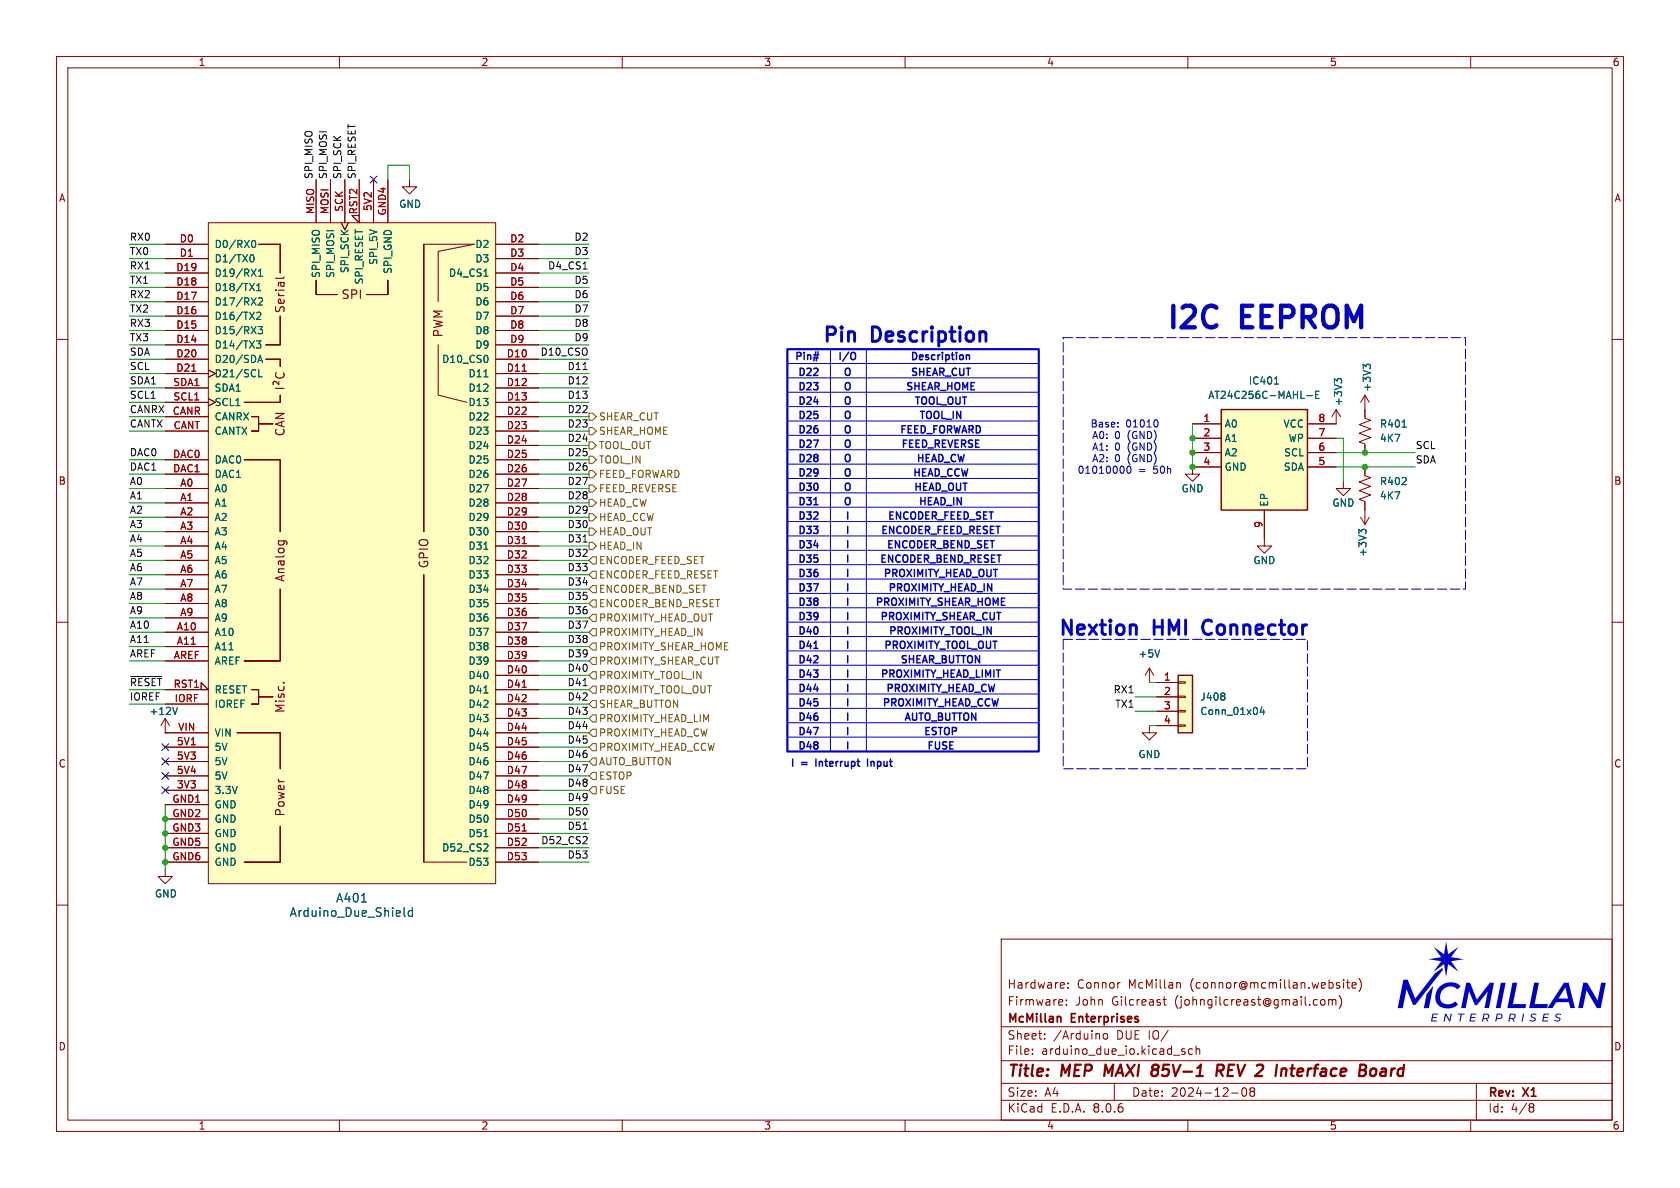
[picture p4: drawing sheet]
<svg xmlns="http://www.w3.org/2000/svg" width="297mm" height="210mm" viewBox="0 0 297 210" stroke-linecap="round" stroke-linejoin="round" font-family="sans-serif">
<g fill="none" stroke="#840000" stroke-width=".18">
<path d="M10 10h277v190h-277zM12 12h273v186h-273zM60 10v2M110 10v2M160 10v2M210 10v2M260 10v2M10 60h2M285 60h2M10 110h2M285 110h2M10 160h2"/>
<path d="M285 160h2M177 166h108v32h-108zM187.8 176.8l.1 .3-.7 .1M188.5 177.6v.1M188.5 176.8v.1M188.8 174.6v.1M188.8 173.8v.1M197.9 173.7h.1M205.6 176.7h.6M205.8 176.2v1.3l.4 .2M208.2 173.7h.3l.2 .2v.8M233.6 176.8l.4-.1 .2 .3v.4l-.2 .3-.4-.1-.1-.2v-.4z"/>
<path d="M234.9 176.8l.4-.1 .2 .2M234.9 176.7v1M235.5 176.9l.2-.2 .4 .1 .1 .9M235.5 176.9v.8M236.8 176.1a1.74 1.74 0 0 1-.1 2.2M237.5 173.2v.1M237.5 173.7v1M238 173.7h.6M238.2 173.2v1.3l.4 .2M239 174.2l.7-.1v-.3l-.5-.1-.2 .2 .1 .7h.6M240.2 173a1.72 1.72 0 0 1 0 2.3M60 198v2"/>
<path d="M110 198v2M160 198v2M177 194.5h108M177 191.5h108M177 187.5h108M177 181.5h108M182.5 186.3v.1M182.5 185.5v.1M184.7 183.6v.1M184.7 182.8v.1M195.1 182.8l.2-.1 .4 .1 .1 .6-.1 .2-.4 .1-.2-.1zM197 191.5v3"/>
<path d="M208.9 185.7l.6 .4-.2 .3-.4-.1M209.5 185.5l-.4-.1-.2 .2M210 198v2M210.8 185.5l-.4-.1-.3 .3v.4l.1 .2h.6M211.5 185.5l.2-.1 .3 .1 .1 .9M211.5 184.9v1.5M217.7 193.2h1.2M219.7 192.4l.2-.1a.81 .81 0 0 1 .6 .6 .81 .81 0 0 1-.3 .8l-.2 .1a.81 .81 0 0 1-.3-1.4zM221.2 192.9l-.2-.2 .2-.4 .5 .1 .1 .2-.3 .3M221.2 192.9l-.2 .3v.3l.2 .3 .5-.1 .1-.2-.1-.4-.2-.2M221.2 192.9h.3M260 198v2"/>
<path d="M261 191.5v6.5M270.6 195.1h.3l.3 .3-.3 .3M270.6 195.7h.3M270.9 195.7l.2 .2 .1 .4-.3 .3h-.3"/>
</g>
<g fill="none" stroke="#840000" stroke-width=".4">
<path d="M195.5 188.2l-.3 2M204 189.1h.4M204.1 188.2h.4M204.4 189.1l.2 .1M204.6 190l-.3 .2M204.6 189l-.2 .1M215.1 189.3h.8a.55 .55 0 0 0 .4-.5 .55 .55 0 0 0-.3-.6h-.7l-.3 2M215.6 189.3l.6 .9M228.1 188.9h.8M228.5 188.2l-.2 1.7 .1 .2 .3 .1M242.4 189.1a.52 .52 0 0 1 .5-.2 .52 .52 0 0 1 .4 .4v.5a.55 .55 0 0 1-.6 .4 .55 .55 0 0 1-.5-.4zM244.4 188.9l-.2 .1"/>
<path d="M244.8 189.4h-.5a.4 .4 0 0 0-.3 .4 .4 .4 0 0 0 .3 .4h.4"/>
</g>
<path d="M187.3 179.7l.3 .2v.8" fill="none" stroke="#840000" stroke-width=".3"/>
<g fill="#0000c2">
<path d="M253.4 174.2l-.8 4h-.9l.5-2.4z"/>
<path d="M253.4 167.4l1.9 1.3 .4-2.3 .3 2.3 1.9-1.3-1.4 1.8 2.3 .4-2.3 .3 1.4 1.9-1.9-1.4-.3 2.3-.4-2.3-1.9 1.4 1.4-1.9-2.3-.3 2.3-.4z"/>
<path d="M253.2 179.2h1v.2h-.8l-.1 .4h.7v.2h-.7l-.1 .4h.8v.2h-1z"/>
<path d="M260 179.2h1v.2h-.8l-.1 .4h.7v.2h-.7l-.1 .4h.8v.2h-1z"/>
<path d="M265.3 173.7h.9l-.9 4.5h-.9z"/>
<path d="M252.8 173.2l-2.6 3.3z"/>
<path d="M272.9 179.2h1v.2h-.8l-.1 .4h.7l-.1 .2h-.7v.4h.8l-.1 .2h-1z"/>
<path d="M264.6 179.2h.8l.2 .2v.3l-.3 .4-.7 .1-.1 .4h-.2l.2-.6h.7l.2-.3-.1-.3h-.5l-.1 .6h-.2z"/>
<path d="M266.9 179.2h.7l.3 .2v.5l-.4 .2 .3 .5h-.2l-.3-.5h-.4l-.1 .5h-.2l.2-.6h.7l.3-.3-.2-.3h-.5l-.1 .6h-.2z"/>
<path d="M262.3 179.2h.7l.2 .2 .1 .4-.4 .3 .2 .5h-.2l-.2-.5h-.4l-.1 .5h-.2l.1-.6h.7l.3-.3-.1-.3h-.6l-.1 .6h-.2z"/>
<path d="M267.4 173.7h.8l-.7 3.8h2.3l-.1 .7h-3.2z"/>
<path d="M254.5 174.4a2.63 2.63 0 0 1 3.7 0l-.6 .5-.4-.4a1.77 1.77 0 0 0-2.2 .6 1.77 1.77 0 0 0 .1 2.2l.7 .2a1.75 1.75 0 0 0 1.5-.5l.5 .5a2.36 2.36 0 0 1-4-.7 2.71 2.71 0 0 1 .7-2.4z"/>
<path d="M269.3 179.2h.2l-.3 1.4h-.2z"/>
<path d="M259.2 173.7h.7l1.2 3 2.3-3h.7l-.9 4.5h-.8l.6-2.9-1.9 2.4h-.4l-1-2.5-.6 3h-.8z"/>
<path d="M248.1 173.2h.8l1.3 3.3 3.5-4.4 1.3-1 .1 .3-4.9 6.2h-.4l-1.1-2.8-.7 3.4h-.9z"/>
<path d="M255.5 179.2h.1l.7 1.1 .2-1.1h.2l-.3 1.4h-.2l-.6-1.1-.2 1.1h-.2z"/>
<path d="M257.8 179.2h1.1v.2h-.5l-.2 1.2h-.2l.2-1.2h-.4z"/>
<path d="M276.5 173.7h.8l1.1 4.5h-.8l-.2-1h-2.3l-.6 1h-.9l1.1-1.7h2.5l-.4-2-1.3 2h-.8z"/>
<path d="M275.1 179.3l.4-.1 .5 .1-.1 .1-.5-.1-.2 .2v.2l.7 .4-.1 .2-.2 .2-.4 .1-.4-.2v-.1l.5 .1 .4-.1-.1-.2-.6-.3z"/>
<path d="M279.9 173.7h.7l1.8 3.2 .7-3.2h.8l-.9 4.5h-.7l-1.8-3.1-.7 3.1h-.8z"/>
<path d="M270.7 179.3l.4-.1 .5 .1v.1l-.5-.1-.3 .2 .1 .2 .6 .3v.3l-.2 .2-.5 .1-.4-.2 .1-.1 .4 .1 .4-.1v-.2l-.6-.3z"/>
<path d="M271.2 173.7h.9l-.8 3.8h2.4l-.2 .7h-3.2z"/>
</g>
<path d="M237.5 85.1v1.3h1.3l-1.3 1.2-1.3-1.2h1.3M29.2 129.5h.1M29.2 127l-.8 1.3M29.2 127v2.5M29.2 127l.8 1.3" fill="none" stroke="#840000" stroke-width=".18"/>
<path d="M31.4 125l-.4 1.3" fill="none" stroke="#006464" stroke-width=".18"/>
<path d="M215.9 72.4h15.2v17.8h-15.2z" fill="#ffffc2"/>
<path d="M215.9 72.4h15.2v17.8h-15.2z" fill="none" stroke="#840000" stroke-width=".25"/>
<g fill="none" stroke="#840000" stroke-width=".18">
<path d="M72.4 31.8v1.2h1.3l-1.3 1.3-1.3-1.3h1.3M210.8 74.9h5.1M210.8 77.5h5.1M231.1 74.9h5.1M231.1 77.5h5.1M241.3 69.9l-.8 1.2M241.3 69.9v2.5M241.3 69.9l.8 1.2M210.8 80h5.1M215.9 82.6h-5.1v1.2h1.3l-1.3 1.3-1.3-1.3h1.3M223.5 90.2v5.1M231.1 80h5.1"/>
<path d="M231.1 82.6h5.1M203.2 128.3v1.2h1.3l-1.3 1.3-1.3-1.3h1.3M29.2 153.7v1.2h1.3l-1.3 1.3-1.3-1.3h1.3"/>
</g>
<path d="M225.3 67.9h.7M225.5 66.8l.2-.2v1.3M231 69.9h1M232.6 69.8h.4M233.2 69.2h-.6v1.2h.6M241.5 64.8l-.5-.4v.8M241.5 64.6l.2-.2h.3l.3 .2" fill="none" stroke="#006464" stroke-width=".18"/>
<path d="M36.8 39.4h50.8v116.8h-50.8z" fill="#ffffc2"/>
<g fill="none" stroke="#840000" stroke-width=".18">
<path d="M36.8 39.4h50.8v116.8h-50.8zM55.9 31.8v7.6M58.4 31.8v7.6M60.3 39.4l.7 1.2 .6-1.2M61 31.8v7.6M63.5 31.8v7.6l-1.3-1.3h1.3M66 31.8v7.6M68.6 31.8v7.6M29.2 43.2h7.6M29.2 45.7h7.6M29.2 58.4h7.6M29.2 55.9h7.6"/>
<path d="M29.2 53.3h7.6M29.2 50.8h7.6M29.2 48.3h7.6M45.7 43.2h3.8zM49.5 55.9v5.1zM49.5 43.2v5.1zM55.9 49.5v2.6zM55.9 52.1h3.8zM64.8 52.1h3.8zM68.6 49.5v2.6zM74.9 43.2h8.9l-6.3 1.3v8.8M74.9 43.2v50.8z"/>
<path d="M87.6 43.2h7.6M87.6 45.7h7.6M87.6 58.4h7.6M87.6 55.9h7.6M87.6 53.3h7.6M87.6 50.8h7.6M87.6 48.3h7.6M29.2 73.7h7.6M29.2 76.2h7.6M29.2 63.5h7.6M29.2 66h7.6M29.2 68.6h7.6"/>
<path d="M29.2 71.1h7.6M29.2 61h7.6M36.8 65.4l1.3 .6-1.3 .7M36.8 70.5l1.3 .6-1.3 .7M43.2 71.1h6.3zM44.4 76.2h1.3zM44.4 73.7h1.3zM45.7 74.9h2.6zM45.7 73.7v2.5zM47 63.5h2.5zM47 61h2.5zM49.5 69.9v1.2z"/>
<path d="M49.5 63.5v1.3zM77.5 61v8.9l5 1.2M87.6 73.7h7.6M87.6 76.2h7.6M87.6 63.5h7.6M87.6 66h7.6M87.6 68.6h7.6M87.6 71.1h7.6M87.6 61h7.6M87.6 78.7h7.6M236.2 72.4l-.7 1.3M236.2 72.4v2.5"/>
<path d="M236.2 72.4l.8 1.3M241.3 72.4v1.5l1 .4-2 .8 2 .7-2 .8 2 .7-2 .8 1 .4v1.5M29.2 86.4h7.6M29.2 88.9h7.6M29.2 91.4h7.6M29.2 94h7.6M29.2 96.5h7.6M29.2 99.1h7.6M29.2 81.3h7.6M29.2 83.8h7.6M43.2 81.3h6.3zM49.5 81.3v12.7z"/>
<path d="M87.6 86.4h7.6M87.6 88.9h7.6M87.6 91.4h7.6M87.6 94h7.6M87.6 96.5h7.6M87.6 99.1h7.6M87.6 81.3h7.6M87.6 83.8h7.6M223.5 95.3v1.2h1.3l-1.3 1.3-1.3-1.3h1.3M240.5 91.4l.8 1.3M241.3 82.6v1.5l1 .4-2 .7 2 .8-2 .7 2 .8-2 .8 1 .3v4.1M242.1 91.4l-.8 1.3"/>
<path d="M29.2 111.8h7.6M29.2 114.3h7.6M29.2 101.6h7.6M29.2 104.1h7.6M29.2 106.7h7.6M29.2 109.2h7.6M29.2 116.8h7.6M43.2 116.8h6.3zM49.5 104.1v12.7zM74.9 101.6v50.8zM87.6 111.8h7.6M87.6 114.3h7.6"/>
<path d="M87.6 101.6h7.6M87.6 104.1h7.6M87.6 106.7h7.6M87.6 109.2h7.6M87.6 116.8h7.6M87.6 119.4h7.6M203.2 118.1l-.8 1.3M203.2 118.1v2.6M203.2 118.1l.8 1.3M29.2 121.9h7.6l-1.2-1.2v1.2M29.2 139.7h7.6M29.2 132.1h7.6"/>
<path d="M29.2 134.6h7.6M29.2 137.2h7.6M29.2 124.5h7.6M29.2 129.5h7.6M41.9 129.5h7.6zM44.4 124.5h1.3zM44.4 121.9h1.3zM45.7 123.2h2.6zM45.7 121.9v2.6zM49.5 129.5v6.4zM87.6 139.7h7.6M87.6 132.1h7.6"/>
<path d="M87.6 134.6h7.6M87.6 137.2h7.6M87.6 121.9h7.6M87.6 124.5h7.6M87.6 127h7.6M87.6 129.5h7.6M29.2 152.4h7.6M29.2 142.2h7.6M29.2 144.8h7.6M29.2 147.3h7.6M29.2 149.9h7.6M43.2 152.4h6.3z"/>
<path d="M49.5 146.1v6.3zM74.9 152.4h7.6M87.6 152.4h7.6M87.6 142.2h7.6M87.6 144.8h7.6M87.6 147.3h7.6M87.6 149.9h7.6"/>
</g>
<path d="M50.2 49l-.2 .2h-1.3M48.7 68.7h1.5M48.8 65.9a.61 .61 0 0 0 0 .8 .61 .61 0 0 0 .8 .1 .57 .57 0 0 0 .6-.3 .57 .57 0 0 0-.1-.6M49.3 67.4v.6l-.5-.5a.31 .31 0 0 0-.5 .1v.4M49.2 95.6h1.2l.3 .3M49.3 95.6l-.1 .4M50.2 95.6v.4M50.1 120.7h.1" fill="none" stroke="#840000" stroke-width=".19"/>
<g fill="none" stroke="#006464" stroke-width=".18">
<path d="M44.4 45.1l.1-.1a.68 .68 0 0 1 .4 .7 .68 .68 0 0 1-.4 .6l-.1-.1M44.5 42.7l.3-.2a.68 .68 0 0 1 .4 .6 .68 .68 0 0 1-.4 .7l-.3-.3M45.4 55.3l.5-.1 .2 .4-.8 .9h.8M45.4 51.4h.7M45.4 50.5l.3-.4v1.3M45.6 57.7h.8l-.4 .5 .4 .1v.6l-.2 .1-.6-.1M45.7 52.8l.5-.2 .2 .4-.8 .9h.8M45.7 48.8h.7M45.7 47.9l.3-.3v1.2M85.5 48.8h.8M45.3 60.3h.8l-.4 .5 .3 .1v.5l-.1 .1-.6-.1M45.6 64.1l.4-1.3 .4 1.3"/>
<path d="M45.7 63.7h.6M45.7 65.3v1.3h.7M85.5 66.6h.8M236.4 67.4l-.5-.5v.8M236.4 67.2l.2-.3h.3l.3 .3M247.9 75.5h.7M85.5 97.1h.8M240.7 94l-.5-.4v.8M240.7 93.8l.3-.2h.3l.2 .2M205 114.9l-.4 1.2M85.5 122.5h.8M63.9 159.4h.9"/>
<path d="M85.5 150.4h.8M85.5 147.9h.8M86.2 149.3v.4M71.4 160.5v1.3l.3 .2M72.9 160.5v1.5M72.9 161h-.4l-.3 .3v.4l.1 .2h.6"/>
</g>
<path d="M33.9 65.6h.7M92.3 65.6h.7M92.3 96.1h.7M92.3 121.5h.7M92.3 146.9h.7" fill="none" stroke="#a90000" stroke-width=".18"/>
<path d="M208.3 119.4h2.5v10.1h-2.5z" fill="#ffffc2"/>
<g fill="none" stroke="#840000" stroke-width=".18">
<path d="M55.9 31.8v7.6M58.4 31.8v7.6M60.3 39.4l.7 1.2 .6-1.2M61 31.8v7.6M63.5 31.8v7.6l-1.3-1.3h1.3M66 31.8v7.6M68.6 31.8v7.6M29.2 43.2h7.6M29.2 45.7h7.6M29.2 58.4h7.6M29.2 55.9h7.6M29.2 53.3h7.6"/>
<path d="M29.2 50.8h7.6M29.2 48.3h7.6M87.6 43.2h7.6M87.6 45.7h7.6M87.6 58.4h7.6M87.6 55.9h7.6M87.6 53.3h7.6M87.6 50.8h7.6M87.6 48.3h7.6M29.2 73.7h7.6M29.2 76.2h7.6M29.2 63.5h7.6"/>
<path d="M29.2 66h7.6M29.2 68.6h7.6M29.2 71.1h7.6M29.2 61h7.6M36.8 65.4l1.3 .6-1.3 .7M36.8 70.5l1.3 .6-1.3 .7M87.6 73.7h7.6M87.6 76.2h7.6M87.6 63.5h7.6M87.6 66h7.6M87.6 68.6h7.6M87.6 71.1h7.6"/>
<path d="M87.6 61h7.6M87.6 78.7h7.6M210.8 74.9h5.1M210.8 77.5h5.1M231.1 74.9h5.1M231.1 77.5h5.1M241.3 72.4v1.3M241.3 78.7v1.3M29.2 86.4h7.6M29.2 88.9h7.6M29.2 91.4h7.6M29.2 94h7.6"/>
<path d="M29.2 96.5h7.6M29.2 99.1h7.6M29.2 81.3h7.6M29.2 83.8h7.6M87.6 86.4h7.6M87.6 88.9h7.6M87.6 91.4h7.6M87.6 94h7.6M87.6 96.5h7.6M87.6 99.1h7.6M87.6 81.3h7.6M87.6 83.8h7.6"/>
<path d="M210.8 80h5.1M210.8 82.6h5.1M223.5 90.2v5.1M231.1 80h5.1M231.1 82.6h5.1M241.3 82.6v1.2M241.3 88.9v1.3M29.2 111.8h7.6M29.2 114.3h7.6M29.2 101.6h7.6M29.2 104.1h7.6M29.2 106.7h7.6"/>
<path d="M29.2 109.2h7.6M29.2 116.8h7.6M87.6 111.8h7.6M87.6 114.3h7.6M87.6 101.6h7.6M87.6 104.1h7.6M87.6 106.7h7.6M87.6 109.2h7.6M87.6 116.8h7.6M87.6 119.4h7.6M29.2 121.9h7.6l-1.2-1.2v1.2M29.2 129.5h.1"/>
<path d="M29.2 139.7h7.6M29.2 132.1h7.6M29.2 134.6h7.6M29.2 137.2h7.6M29.2 124.5h7.6M29.2 129.5h7.6M87.6 139.7h7.6M87.6 132.1h7.6M87.6 134.6h7.6M87.6 137.2h7.6M87.6 121.9h7.6M87.6 124.5h7.6"/>
<path d="M87.6 127h7.6M87.6 129.5h7.6M204.5 120.7h3.8M204.5 123.2h3.8M204.5 125.7h3.8M204.5 128.3h3.8M208.3 128.1h1.2v.3h-1.2zM208.3 125.6h1.2v.3h-1.2zM208.3 123.1h1.2v.2h-1.2zM208.3 120.5h1.2v.3h-1.2zM29.2 142.2h7.6M29.2 144.8h7.6"/>
<path d="M29.2 147.3h7.6M29.2 149.9h7.6M29.2 152.4h7.6M87.6 142.2h7.6M87.6 144.8h7.6M87.6 147.3h7.6M87.6 149.9h7.6M87.6 152.4h7.6"/>
</g>
<path d="M208.3 119.4h2.5v10.1h-2.5z" fill="none" stroke="#840000" stroke-width=".25"/>
<g fill="none" stroke="#006464" stroke-width=".18">
<path d="M44.4 45.1l.1-.1a.68 .68 0 0 1 .4 .7 .68 .68 0 0 1-.4 .6l-.1-.1M44.5 42.7l.3-.2a.68 .68 0 0 1 .4 .6 .68 .68 0 0 1-.4 .7l-.3-.3M45.4 55.3l.5-.1 .2 .4-.8 .9h.8M45.4 51.4h.7M45.4 50.5l.3-.4v1.3M45.6 57.7h.8l-.4 .5 .4 .1v.6l-.2 .1-.6-.1M45.7 52.8l.5-.2 .2 .4-.8 .9h.8M45.7 48.8h.7M45.7 47.9l.3-.3v1.2M85.5 48.8h.8M45.3 60.3h.8l-.4 .5 .3 .1v.5l-.1 .1-.6-.1M45.6 64.1l.4-1.3 .4 1.3"/>
<path d="M45.7 63.7h.6M45.7 65.3v1.3h.7M85.5 66.6h.8M225.3 67.9h.7M225.5 66.8l.2-.2v1.3M231 69.9h1M232.6 69.8h.4M233.2 69.2h-.6v1.2h.6M236.4 67.2l.2-.3h.3l.3 .3M236.4 67.4l-.5-.5v.8M241.5 64.8l-.5-.4v.8M241.5 64.6l.2-.2h.3l.3 .2"/>
<path d="M247.9 75.5h.7M85.5 97.1h.8M240.7 94l-.5-.4v.8M240.7 93.8l.3-.2h.3l.2 .2M205 114.9l-.4 1.2M31.4 125l-.4 1.3M85.5 122.5h.8M216.4 122.6l.2 .1-.2 .3M216.4 123.1l.2 .2-.2 .4M223.1 125l-.3 .9h.8M223.4 125.5v.8M63.9 159.4h.9"/>
<path d="M85.5 150.4h.8M85.5 147.9h.8M86.2 149.3v.4M71.4 160.5v1.3l.3 .2M72.9 160.5v1.5M72.9 161h-.4l-.3 .3v.4l.1 .2h.6"/>
</g>
<g fill="none" stroke="#725600" stroke-width=".18">
<path d="M104.1 73h.7l.6 .7-.6 .6h-.7zM104.1 75.6h.7l.6 .6-.6 .6h-.7zM104.1 78.1h.7l.6 .6-.6 .7h-.7zM104.1 83.2h.7l.6 .6-.6 .7h-.7zM104.1 95.9h.7l.6 .6-.6 .7h-.7zM104.1 85.7h.7l.6 .7-.6 .6h-.7zM104.1 88.3h.7l.6 .6-.6 .6h-.7zM104.1 80.6h.7l.6 .7-.6 .6h-.7zM104.1 90.8h.7l.6 .6-.6 .7h-.7zM104.1 93.3h.7l.6 .7-.6 .6h-.7zM104.8 98.4h.6v1.3h-.6l-.7-.6zM104.8 106h.6v1.3h-.6l-.7-.6z"/>
<path d="M104.8 103.5h.6v1.3h-.6l-.7-.7zM104.8 116.2h.6v1.3h-.6l-.7-.7zM104.8 118.7h.6v1.3h-.6l-.7-.6zM104.8 111.1h.6v1.3h-.6l-.7-.6zM104.8 108.6h.6v1.3h-.6l-.7-.7zM104.8 113.7h.6v1.2h-.6l-.7-.6zM104.8 101h.6v1.2h-.6l-.7-.6zM104.8 136.5h.6v1.3h-.6l-.7-.6zM104.8 126.4h.6v1.2h-.6l-.7-.6zM104.8 123.8h.6v1.3h-.6l-.7-.6zM104.8 128.9h.6v1.3h-.6l-.7-.7zM104.8 131.4h.6v1.3h-.6l-.7-.6z"/>
<path d="M104.8 121.3h.6v1.3h-.6l-.7-.7zM104.8 139.1h.6v1.2h-.6l-.7-.6zM104.8 134h.6v1.3h-.6l-.7-.7z"/>
</g>
<path d="M103.1 47.6h.7M103.1 65.3h.7M103.1 95.8h.7M23.1 119.6h5.5M103.1 121.2h.7M103 149.2h.8M103.1 146.6h.7M103.7 148v.4" fill="none" stroke="#0f0f0f" stroke-width=".18"/>
<path d="M143.9 62.7h.9M151.1 62.4a.81 .81 0 0 1-.2 1.2h-.2M171.4 62.9v.7M143.9 89.2h.7M143.9 114.6h.7M153.4 134.2v1.3" fill="none" stroke="#0000c2" stroke-width=".25"/>
<g fill="none" stroke="#0000c2" stroke-width=".18">
<path d="M139.2 69.3h44.4M139.2 71.9h44.4M139.2 74.4h44.4M139.2 77h44.4M139.2 66.8h44.4M139.2 79.5h44.4M139.2 64.3h44.4M146.8 61.7v71.1M153.2 61.7v71.1M197.6 75.4v.1M197.6 74.7v.1M204.4 74.2a.79 .79 0 0 1 0 1.3"/>
<path d="M139.2 99.8h44.4M139.2 84.6h44.4M139.2 82h44.4M139.2 97.3h44.4M139.2 87.1h44.4M139.2 89.7h44.4M139.2 94.7h44.4M139.2 92.2h44.4M199.2 82.9l.1 .5 .2 .3 .3-.2 .1-.6M139.2 102.4h44.4M139.2 110h44.4M139.2 107.4h44.4"/>
<path d="M139.2 112.5h44.4M139.2 117.6h44.4M139.2 115.1h44.4M139.2 104.9h44.4M139.2 122.7h44.4M139.2 130.3h44.4M139.2 125.2h44.4M139.2 127.8h44.4M139.2 120.1h44.4"/>
</g>
<path d="M200.8 110.6l.1 .2v1.4" fill="none" stroke="#0000c2" stroke-width=".51"/>
<path d="M188 59.7h71.1v44.4h-71.1zM188 113h43.1v22.9h-43.1z" fill="none" stroke="#0000c2" stroke-width=".18" stroke-dasharray="1.7 .6"/>
<path d="M139.2 61.7h44.4v71.1h-44.4z" fill="none" stroke="#0000c2" stroke-width=".38"/>
<g fill="none" stroke="#009600" stroke-width=".18">
<path d="M68.6 31.8v-2.6h3.8v2.6M22.9 55.9h6.3M22.9 50.8h6.3M22.9 58.4h6.3M22.9 53.3h6.3M22.9 48.3h6.3M22.9 45.7h6.3M22.9 43.2h6.3M95.2 55.9h8.9M95.2 50.8h8.9M95.2 58.4h8.9M95.2 53.3h8.9"/>
<path d="M95.2 48.3h8.9M95.2 45.7h8.9M95.2 43.2h8.9M22.9 66h6.3M22.9 76.2h6.3M22.9 73.7h6.3M22.9 71.1h6.3M22.9 63.5h6.3M22.9 68.6h6.3M22.9 61h6.3M95.2 66h8.9M95.2 76.2h8.9"/>
<path d="M95.2 73.7h8.9M95.2 71.1h8.9M95.2 78.7h8.9M95.2 63.5h8.9M95.2 68.6h8.9M95.2 61h8.9M210.8 74.9v7.7M236.2 77.5h1.3v7.6M22.9 88.9h6.3M22.9 91.4h6.3M22.9 94h6.3M22.9 83.8h6.3"/>
<path d="M22.9 96.5h6.3M22.9 99.1h6.3M22.9 86.4h6.3M22.9 81.3h6.3M95.2 88.9h8.9M95.2 91.4h8.9M95.2 94h8.9M95.2 83.8h8.9M95.2 96.5h8.9M95.2 99.1h8.9M95.2 86.4h8.9M95.2 81.3h8.9"/>
<path d="M236.2 82.6h14M236.2 80h14M22.9 109.2h6.3M22.9 104.1h6.3M22.9 106.7h6.3M22.9 101.6h6.3M22.9 114.3h6.3M22.9 116.8h6.3M22.9 111.8h6.3M95.2 109.2h8.9M95.2 104.1h8.9M95.2 106.7h8.9"/>
<path d="M95.2 101.6h8.9M95.2 114.3h8.9M95.2 116.8h8.9M95.2 119.4h8.9M95.2 111.8h8.9M22.9 121.9h6.3M22.9 124.5h6.3M95.2 121.9h8.9M95.2 124.5h8.9M95.2 129.5h8.9M95.2 127h8.9M95.2 139.7h8.9"/>
<path d="M95.2 132.1h8.9M95.2 134.6h8.9M95.2 137.2h8.9M200.7 125.7h3.8M200.7 123.2h3.8M203.2 120.7h1.3M203.2 128.3h1.3M29.2 142.2v11.5M95.2 142.2h8.9M95.2 152.4h8.9M95.2 149.9h8.9M95.2 147.3h8.9"/>
<path d="M95.2 144.8h8.9"/>
</g>
<path d="M65.4 31.1l1.2 1.3M66.6 31.1l-1.2 1.3M28.6 139.1l1.2 1.2M28.6 134l1.2 1.2M28.6 131.5l1.2 1.2M28.6 136.6l1.2 1.2M29.8 139.1l-1.2 1.2M29.8 134l-1.2 1.2M29.8 131.5l-1.2 1.2M29.8 136.6l-1.2 1.2" fill="none" stroke="#000084" stroke-width=".18"/>
<path d="M33.9 65.6h.7M92.3 65.6h.7M92.3 96.1h.7M92.3 121.5h.7M92.3 146.9h.7" fill="none" stroke="#a90000" stroke-width=".18"/>
<g fill="#009600" stroke="#009600" stroke-width=".18">
<circle cx="29.2" cy="147.3" r=".46"/>
<circle cx="29.2" cy="149.9" r=".46"/>
<circle cx="29.2" cy="152.4" r=".46"/>
<circle cx="29.2" cy="144.8" r=".46"/>
<circle cx="241.3" cy="82.6" r=".46"/>
<circle cx="210.8" cy="80" r=".46"/>
<circle cx="210.8" cy="82.6" r=".46"/>
<circle cx="210.8" cy="77.5" r=".46"/>
<circle cx="241.3" cy="80" r=".46"/>
</g>
<g font-size="5.3" fill="#0000c2">
<text x="205.8" y="59.2">I2C</text>
<text x="219.4" y="59.2">EEPROM</text>
</g>
<g font-size="3.5" fill="#0000c2">
<text x="145.1" y="61.2">Pin</text>
<text x="154.1" y="61.2">Description</text>
<text x="186.8" y="113">Nextion</text>
<text x="203.9" y="113">HMI</text>
<text x="213.7" y="113">Connector</text>
</g>
<g font-size="2.8" fill="#840000">
<text x="178" y="190.9">Title:</text>
<text x="187.7" y="190.9">MEP</text>
<text x="196.1" y="190.9">MAXI</text>
<text x="205.3" y="190.9">85V-1</text>
<text x="217.5" y="190.9">REV 2</text>
<text x="229.6" y="190.9">Interface</text>
<text x="245.1" y="190.9">Board</text>
</g>
<g font-size="2.1" fill="#840000">
<text x="60.2" y="53.1">SPI</text>
<text x="50.6" y="55.5" transform="rotate(-90 50.6 55.5)">Serial</text>
<text x="78.5" y="59.8" transform="rotate(-90 78.5 59.8)">PWM</text>
<text x="50.6" y="77.3" transform="rotate(-90 50.6 77.3)">CAN</text>
<text x="76" y="100.6" transform="rotate(-90 76 100.6)">GPIO</text>
<text x="50.6" y="103" transform="rotate(-90 50.6 103)">Analog</text>
<text x="50.6" y="126.2" transform="rotate(-90 50.6 126.2)">Misc.</text>
<text x="50.6" y="144.5" transform="rotate(-90 50.6 144.5)">Power</text>
<text x="178" y="178">Firmware:</text>
<text x="178" y="175">Hardware:</text>
<text x="190.1" y="178">John</text>
<text x="190.4" y="175">Connor</text>
<text x="196.6" y="178">Gilcreast</text>
<text x="199.5" y="175">McMillan</text>
<text x="207.8" y="178">(johngilcreast@gmail.com)</text>
<text x="210.5" y="175">(connor@mcmillan.website)</text>
<text x="178" y="184">Sheet:</text>
<text x="178" y="181.2">McMillan</text>
<text x="186.2" y="184">/Arduino</text>
<text x="189.5" y="181.2">Enterprises</text>
<text x="197.5" y="184">DUE IO/</text>
<text x="178" y="186.7">File:</text>
<text x="184.1" y="186.7">arduino_due_io.kicad_sch</text>
<text x="178" y="196.9">KiCad</text>
<text x="178" y="194.1">Size:</text>
<text x="184.7" y="194.1">A4</text>
<text x="185.7" y="196.9">E.D.A.</text>
<text x="193.3" y="196.9">8.0.6</text>
<text x="200" y="194.1">Date:</text>
<text x="207" y="194.1">2024-12-08</text>
<text x="263" y="194.3">Rev:</text>
<text x="263" y="196.9">Id:</text>
<text x="267.1" y="196.9">4/8</text>
<text x="269.4" y="194.3">X1</text>
</g>
<g font-size="2.1" fill="#006464">
<text x="59.3" y="159.7">A401</text>
<text x="51.1" y="162.3">Arduino_Due_Shield</text>
</g>
<g font-size="1.8" fill="#840000">
<text x="35" y="11.9">1</text>
<text x="85" y="11.9">2</text>
<text x="135" y="11.9">3</text>
<text x="185" y="11.9">4</text>
<text x="235" y="11.9">5</text>
<text x="285" y="11.9">6</text>
<text x="10.3" y="35.9">A</text>
<text x="285.3" y="35.9">A</text>
<text x="10.3" y="85.9">B</text>
<text x="285.3" y="85.9">B</text>
<text x="10.3" y="135.9">C</text>
<text x="285.3" y="135.9">C</text>
<text x="10.3" y="185.9">D</text>
<text x="285.3" y="185.9">D</text>
<text x="35" y="199.9">1</text>
<text x="85" y="199.9">2</text>
<text x="135" y="199.9">3</text>
<text x="185" y="199.9">4</text>
<text x="235" y="199.9">5</text>
<text x="285" y="199.9">6</text>
</g>
<g font-size="1.8" fill="#0f0f0f">
<text x="55.3" y="31.8" transform="rotate(-90 55.3 31.8)">SPI_MISO</text>
<text x="57.9" y="31.8" transform="rotate(-90 57.9 31.8)">SPI_MOSI</text>
<text x="60.4" y="31.8" transform="rotate(-90 60.4 31.8)">SPI_SCK</text>
<text x="63" y="31.8" transform="rotate(-90 63 31.8)">SPI_RESET</text>
<text x="22.9" y="45.2">TX0</text>
<text x="22.9" y="42.6">RX0</text>
<text x="22.9" y="47.7">RX1</text>
<text x="96.8" y="47.7">D4_CS1</text>
<text x="101.5" y="42.6">D2</text>
<text x="101.5" y="45.2">D3</text>
<text x="22.9" y="50.3">TX1</text>
<text x="22.9" y="52.8">RX2</text>
<text x="101.5" y="50.3">D5</text>
<text x="101.5" y="52.8">D6</text>
<text x="22.9" y="55.3">TX2</text>
<text x="22.9" y="57.9">RX3</text>
<text x="101.5" y="57.9">D8</text>
<text x="101.5" y="55.3">D7</text>
<text x="22.9" y="63">SDA</text>
<text x="22.9" y="60.4">TX3</text>
<text x="22.9" y="65.5">SCL</text>
<text x="95.5" y="63">D10_CSO</text>
<text x="100.2" y="65.5">D11</text>
<text x="101.5" y="60.4">D9</text>
<text x="22.9" y="70.6">SCL1</text>
<text x="22.9" y="68">SDA1</text>
<text x="100.2" y="68">D12</text>
<text x="100.2" y="70.6">D13</text>
<text x="22.9" y="75.7">CANTX</text>
<text x="22.9" y="73.1">CANRX</text>
<text x="100.2" y="73.1">D22</text>
<text x="100.2" y="75.7">D23</text>
<text x="22.9" y="83.3">DAC1</text>
<text x="22.9" y="80.7">DAC0</text>
<text x="100.2" y="78.2">D24</text>
<text x="100.2" y="80.7">D25</text>
<text x="100.2" y="83.3">D26</text>
<text x="250.2" y="79.5">SCL</text>
<text x="250.2" y="82">SDA</text>
<text x="22.9" y="85.8">A0</text>
<text x="22.9" y="88.4">A1</text>
<text x="100.2" y="88.4">D28</text>
<text x="100.2" y="85.8">D27</text>
<text x="22.9" y="96">A4</text>
<text x="22.9" y="93.4">A3</text>
<text x="22.9" y="90.9">A2</text>
<text x="100.2" y="90.9">D29</text>
<text x="100.2" y="96">D31</text>
<text x="100.2" y="93.4">D30</text>
<text x="22.9" y="98.5">A5</text>
<text x="22.9" y="101.1">A6</text>
<text x="100.2" y="101.1">D33</text>
<text x="100.2" y="98.5">D32</text>
<text x="22.9" y="103.6">A7</text>
<text x="22.9" y="106.1">A8</text>
<text x="100.2" y="106.1">D35</text>
<text x="100.2" y="103.6">D34</text>
<text x="22.9" y="108.7">A9</text>
<text x="22.9" y="113.8">A11</text>
<text x="22.9" y="111.2">A10</text>
<text x="100.2" y="113.8">D38</text>
<text x="100.2" y="111.2">D37</text>
<text x="100.2" y="108.7">D36</text>
<text x="22.9" y="116.3">AREF</text>
<text x="100.2" y="118.8">D40</text>
<text x="100.2" y="116.3">D39</text>
<text x="22.9" y="123.9">IOREF</text>
<text x="22.9" y="121.4">~{RESET}RST1</text>
<text x="100.2" y="121.4">D41</text>
<text x="100.2" y="123.9">D42</text>
<text x="196.8" y="122.7">RX1</text>
<text x="197.1" y="125.2">TX1</text>
<text x="100.2" y="131.5">D45</text>
<text x="100.2" y="129">D44</text>
<text x="100.2" y="126.5">D43</text>
<text x="100.2" y="134.1">D46</text>
<text x="100.2" y="136.6">D47</text>
<text x="100.2" y="139.2">D48</text>
<text x="100.2" y="141.7">D49</text>
<text x="95.6" y="149.3">D52_CS2</text>
<text x="100.2" y="146.8">D51</text>
<text x="100.2" y="144.2">D50</text>
<text x="100.2" y="151.9">D53</text>
</g>
<g font-size="1.8" fill="#a90000">
<text x="55.6" y="38" transform="rotate(-90 55.6 38)">MISO</text>
<text x="58.2" y="38" transform="rotate(-90 58.2 38)">MOSI</text>
<text x="60.7" y="37.5" transform="rotate(-90 60.7 37.5)">SCK</text>
<text x="63.2" y="38" transform="rotate(-90 63.2 38)">RST2</text>
<text x="65.8" y="37.4" transform="rotate(-90 65.8 37.4)">5V2</text>
<text x="68.3" y="38.2" transform="rotate(-90 68.3 38.2)">GND4</text>
<text x="31.7" y="42.9">D0</text>
<text x="31.7" y="45.5">D1</text>
<text x="90.1" y="42.9">D2</text>
<text x="90.1" y="45.5">D3</text>
<text x="31.1" y="53.1">D17</text>
<text x="31.1" y="50.5">D18</text>
<text x="31.1" y="48">D19</text>
<text x="90.1" y="48">D4</text>
<text x="90.1" y="50.5">D5</text>
<text x="90.1" y="53.1">D6</text>
<text x="31.1" y="58.2">D15</text>
<text x="31.1" y="55.6">D16</text>
<text x="90.1" y="55.6">D7</text>
<text x="90.1" y="58.2">D8</text>
<text x="31.1" y="60.7">D14</text>
<text x="31.1" y="63.2">D20</text>
<text x="31.1" y="65.8">D21</text>
<text x="89.5" y="63.2">D10</text>
<text x="89.5" y="65.8">D11</text>
<text x="90.1" y="60.7">D9</text>
<text x="30.5" y="68.3">SDA1</text>
<text x="30.6" y="70.9">SCL1</text>
<text x="89.5" y="68.3">D12</text>
<text x="89.5" y="70.9">D13</text>
<text x="30.4" y="73.4">CANR</text>
<text x="30.6" y="75.9">CANT</text>
<text x="89.5" y="73.4">D22</text>
<text x="89.5" y="75.9">D23</text>
<text x="212.7" y="74.7">1</text>
<text x="212.7" y="77.2">2</text>
<text x="233" y="77.2">7</text>
<text x="233" y="74.7">8</text>
<text x="30.5" y="81">DAC0</text>
<text x="30.5" y="83.6">DAC1</text>
<text x="89.5" y="78.5">D24</text>
<text x="89.5" y="81">D25</text>
<text x="89.5" y="83.6">D26</text>
<text x="212.7" y="79.8">3</text>
<text x="212.7" y="82.3">4</text>
<text x="233" y="82.3">5</text>
<text x="233" y="79.8">6</text>
<text x="31.8" y="86.1">A0</text>
<text x="31.8" y="88.6">A1</text>
<text x="89.5" y="86.1">D27</text>
<text x="89.5" y="88.6">D28</text>
<text x="31.8" y="91.2">A2</text>
<text x="31.8" y="93.7">A3</text>
<text x="89.5" y="91.2">D29</text>
<text x="89.5" y="93.7">D30</text>
<text x="223.3" y="93.4" transform="rotate(-90 223.3 93.4)">9</text>
<text x="31.8" y="96.3">A4</text>
<text x="31.8" y="98.8">A5</text>
<text x="31.8" y="101.3">A6</text>
<text x="89.5" y="96.3">D31</text>
<text x="89.5" y="98.8">D32</text>
<text x="89.5" y="101.3">D33</text>
<text x="31.8" y="103.9">A7</text>
<text x="31.8" y="106.4">A8</text>
<text x="89.5" y="103.9">D34</text>
<text x="89.5" y="106.4">D35</text>
<text x="31.2" y="111.5">A10</text>
<text x="31.8" y="109">A9</text>
<text x="89.5" y="109">D36</text>
<text x="89.5" y="111.5">D37</text>
<text x="30.6" y="116.6">AREF</text>
<text x="31.2" y="114">A11</text>
<text x="89.5" y="114">D38</text>
<text x="89.5" y="116.6">D39</text>
<text x="89.5" y="119.1">D40</text>
<text x="30.6" y="121.7">RST1</text>
<text x="30.8" y="124.2">IORF</text>
<text x="89.5" y="121.7">D41</text>
<text x="89.5" y="124.2">D42</text>
<text x="205.7" y="120.4">1</text>
<text x="205.7" y="122.9">2</text>
<text x="205.7" y="125.5">3</text>
<text x="31.2" y="131.8">5V1</text>
<text x="31.4" y="129.3">VIN</text>
<text x="89.5" y="126.7">D43</text>
<text x="89.5" y="129.3">D44</text>
<text x="89.5" y="131.8">D45</text>
<text x="205.7" y="128">4</text>
<text x="31.2" y="134.4">5V3</text>
<text x="31.2" y="136.9">5V4</text>
<text x="89.5" y="134.4">D46</text>
<text x="89.5" y="136.9">D47</text>
<text x="30.4" y="142">GND1</text>
<text x="31.2" y="139.4">3V3</text>
<text x="89.5" y="139.4">D48</text>
<text x="89.5" y="142">D49</text>
<text x="30.4" y="144.5">GND2</text>
<text x="30.4" y="147.1">GND3</text>
<text x="30.4" y="149.6">GND5</text>
<text x="89.5" y="144.5">D50</text>
<text x="89.5" y="147.1">D51</text>
<text x="89.5" y="149.6">D52</text>
<text x="30.4" y="152.1">GND6</text>
<text x="89.5" y="152.1">D53</text>
</g>
<g font-size="1.8" fill="#006464">
<text x="70.5" y="36.9">GND</text>
<text x="37.8" y="44">D0/RX0</text>
<text x="37.8" y="46.6">D1/TX0</text>
<text x="66.9" y="46.9" transform="rotate(-90 66.9 46.9)">SPI_5V</text>
<text x="83.9" y="44">D2</text>
<text x="83.9" y="46.6">D3</text>
<text x="37.8" y="51.7">D18/TX1</text>
<text x="37.8" y="49.1">D19/RX1</text>
<text x="56.7" y="49.2" transform="rotate(-90 56.7 49.2)">SPI_MISO</text>
<text x="59.3" y="49.2" transform="rotate(-90 59.3 49.2)">SPI_MOSI</text>
<text x="61.8" y="48.4" transform="rotate(-90 61.8 48.4)">SPI_SCK</text>
<text x="64.4" y="50.4" transform="rotate(-90 64.4 50.4)">SPI_RESET</text>
<text x="69.4" y="48.5" transform="rotate(-90 69.4 48.5)">SPI_GND</text>
<text x="79.3" y="49.1">D4_CS1</text>
<text x="83.9" y="51.7">D5</text>
<text x="37.8" y="59.3">D15/RX3</text>
<text x="37.8" y="56.7">D16/TX2</text>
<text x="37.8" y="54.2">D17/RX2</text>
<text x="83.9" y="54.2">D6</text>
<text x="83.9" y="56.7">D7</text>
<text x="83.9" y="59.3">D8</text>
<text x="37.8" y="61.8">D14/TX3</text>
<text x="37.8" y="64.4">D20/SDA</text>
<text x="78.1" y="64.4">D10_CS0</text>
<text x="83.9" y="61.8">D9</text>
<text x="37.8" y="66.9">D21/SCL</text>
<text x="37.8" y="72">SCL1</text>
<text x="37.8" y="69.4">SDA1</text>
<text x="82.7" y="66.9">D11</text>
<text x="82.7" y="69.4">D12</text>
<text x="82.7" y="72">D13</text>
<text x="213.5" y="70.7">AT24C256C-MAHL-E</text>
<text x="220.7" y="68.2">IC401</text>
<text x="237.5" y="71.9" transform="rotate(-90 237.5 71.9)">+3V3</text>
<text x="242.5" y="69.3" transform="rotate(-90 242.5 69.3)">+3V3</text>
<text x="37.8" y="74.5">CANRX</text>
<text x="37.8" y="77.1">CANTX</text>
<text x="82.7" y="74.5">D22</text>
<text x="82.7" y="77.1">D23</text>
<text x="216.4" y="75.8">A0</text>
<text x="226.8" y="75.8">VCC</text>
<text x="243.8" y="75.8">R401</text>
<text x="37.8" y="82.1">DAC0</text>
<text x="82.7" y="79.6">D24</text>
<text x="82.7" y="82.1">D25</text>
<text x="216.4" y="78.3">A1</text>
<text x="216.4" y="80.9">A2</text>
<text x="216.4" y="83.4">GND</text>
<text x="226.9" y="83.4">SDA</text>
<text x="226.9" y="80.9">SCL</text>
<text x="227.7" y="78.3">WP</text>
<text x="243.8" y="78.3">4K7</text>
<text x="37.8" y="87.2">A0</text>
<text x="37.8" y="89.8">A1</text>
<text x="37.8" y="84.7">DAC1</text>
<text x="82.7" y="84.7">D26</text>
<text x="82.7" y="87.2">D27</text>
<text x="82.7" y="89.8">D28</text>
<text x="208.8" y="87.2">GND</text>
<text x="224.4" y="89.7" transform="rotate(-90 224.4 89.7)">EP</text>
<text x="235.5" y="89.8">GND</text>
<text x="243.8" y="86">R402</text>
<text x="243.8" y="88.5">4K7</text>
<text x="37.8" y="92.3">A2</text>
<text x="37.8" y="94.8">A3</text>
<text x="82.7" y="92.3">D29</text>
<text x="82.7" y="94.8">D30</text>
<text x="37.8" y="97.4">A4</text>
<text x="37.8" y="99.9">A5</text>
<text x="82.7" y="97.4">D31</text>
<text x="82.7" y="99.9">D32</text>
<text x="221.5" y="99.9">GND</text>
<text x="241.8" y="98.5" transform="rotate(-90 241.8 98.5)">+3V3</text>
<text x="37.8" y="102.5">A6</text>
<text x="37.8" y="105">A7</text>
<text x="37.8" y="107.5">A8</text>
<text x="82.7" y="102.5">D33</text>
<text x="82.7" y="105">D34</text>
<text x="82.7" y="107.5">D35</text>
<text x="37.8" y="112.6">A10</text>
<text x="37.8" y="110.1">A9</text>
<text x="82.7" y="110.1">D36</text>
<text x="82.7" y="112.6">D37</text>
<text x="37.8" y="115.2">A11</text>
<text x="37.8" y="117.7">AREF</text>
<text x="82.7" y="115.2">D38</text>
<text x="82.7" y="117.7">D39</text>
<text x="201.2" y="116.4">+5V</text>
<text x="37.8" y="125.3">IOREF</text>
<text x="37.8" y="122.8">RESET</text>
<text x="82.7" y="120.2">D40</text>
<text x="82.7" y="122.8">D41</text>
<text x="82.7" y="125.3">D42</text>
<text x="212.1" y="124.1">J408</text>
<text x="26.3" y="126.6">+12V</text>
<text x="37.8" y="130.4">VIN</text>
<text x="82.7" y="127.9">D43</text>
<text x="82.7" y="130.4">D44</text>
<text x="212.1" y="126.6">Conn_01x04</text>
<text x="37.8" y="132.9">5V</text>
<text x="37.8" y="135.5">5V</text>
<text x="82.7" y="132.9">D45</text>
<text x="82.7" y="135.5">D46</text>
<text x="201.2" y="134.2">GND</text>
<text x="37.8" y="140.6">3.3V</text>
<text x="37.8" y="138">5V</text>
<text x="37.8" y="143.1">GND</text>
<text x="82.7" y="138">D47</text>
<text x="82.7" y="140.6">D48</text>
<text x="82.7" y="143.1">D49</text>
<text x="37.8" y="145.6">GND</text>
<text x="37.8" y="148.2">GND</text>
<text x="82.7" y="145.6">D50</text>
<text x="82.7" y="148.2">D51</text>
<text x="37.8" y="150.7">GND</text>
<text x="37.8" y="153.3">GND</text>
<text x="78.1" y="150.7">D52_CS2</text>
<text x="82.7" y="153.3">D53</text>
<text x="27.3" y="158.9">GND</text>
</g>
<g font-size="1.8" fill="#0000c2">
<text x="140.3" y="64">Pin#</text>
<text x="148" y="64">I/O</text>
<text x="160.8" y="64">Description</text>
<text x="140.9" y="69.3">D23</text>
<text x="140.9" y="71.9">D24</text>
<text x="140.9" y="66.8">D22</text>
<text x="148.9" y="69.3">O</text>
<text x="148.9" y="71.9">O</text>
<text x="148.9" y="66.8">O</text>
<text x="160" y="69.3">SHEAR_HOME</text>
<text x="160.8" y="66.8">SHEAR_CUT</text>
<text x="161.5" y="71.9">TOOL_OUT</text>
<text x="140.9" y="74.4">D25</text>
<text x="140.9" y="77">D26</text>
<text x="148.9" y="77">O</text>
<text x="148.9" y="74.4">O</text>
<text x="158.9" y="77">FEED_FORWARD</text>
<text x="162.3" y="74.4">TOOL_IN</text>
<text x="192.7" y="75.8">Base:</text>
<text x="193" y="77.8">A0:</text>
<text x="197" y="77.8">0</text>
<text x="199" y="75.8">01010</text>
<text x="199.4" y="77.8">(GND)</text>
<text x="140.9" y="82">D28</text>
<text x="140.9" y="79.5">D27</text>
<text x="148.9" y="79.5">O</text>
<text x="148.9" y="82">O</text>
<text x="159.2" y="79.5">FEED_REVERSE</text>
<text x="161.9" y="82">HEAD_CW</text>
<text x="190.4" y="84">01010000</text>
<text x="193" y="79.9">A1:</text>
<text x="193" y="81.9">A2:</text>
<text x="197" y="79.9">0</text>
<text x="197" y="81.9">0</text>
<text x="199.4" y="79.9">(GND)</text>
<text x="199.4" y="81.9">(GND)</text>
<text x="201.3" y="84">=</text>
<text x="204" y="84">50h</text>
<text x="140.9" y="84.6">D29</text>
<text x="140.9" y="87.1">D30</text>
<text x="140.9" y="89.7">D31</text>
<text x="148.9" y="89.7">O</text>
<text x="148.9" y="84.6">O</text>
<text x="148.9" y="87.1">O</text>
<text x="161.2" y="84.6">HEAD_CCW</text>
<text x="161.4" y="87.1">HEAD_OUT</text>
<text x="162.2" y="89.7">HEAD_IN</text>
<text x="140.9" y="94.7">D33</text>
<text x="140.9" y="92.2">D32</text>
<text x="149.3" y="94.7">I</text>
<text x="149.3" y="92.2">I</text>
<text x="155.6" y="94.7">ENCODER_FEED_RESET</text>
<text x="156.8" y="92.2">ENCODER_FEED_SET</text>
<text x="140.9" y="97.3">D34</text>
<text x="140.9" y="99.8">D35</text>
<text x="149.3" y="99.8">I</text>
<text x="149.3" y="97.3">I</text>
<text x="155.4" y="99.8">ENCODER_BEND_RESET</text>
<text x="156.6" y="97.3">ENCODER_BEND_SET</text>
<text x="140.9" y="102.4">D36</text>
<text x="140.9" y="104.9">D37</text>
<text x="140.9" y="107.4">D38</text>
<text x="149.3" y="104.9">I</text>
<text x="149.3" y="107.4">I</text>
<text x="149.3" y="102.4">I</text>
<text x="154.6" y="107.4">PROXIMITY_SHEAR_HOME</text>
<text x="156" y="102.4">PROXIMITY_HEAD_OUT</text>
<text x="156.9" y="104.9">PROXIMITY_HEAD_IN</text>
<text x="140.9" y="112.5">D40</text>
<text x="140.9" y="110">D39</text>
<text x="149.3" y="110">I</text>
<text x="149.3" y="112.5">I</text>
<text x="155.4" y="110">PROXIMITY_SHEAR_CUT</text>
<text x="157" y="112.5">PROXIMITY_TOOL_IN</text>
<text x="140.9" y="117.6">D42</text>
<text x="140.9" y="115.1">D41</text>
<text x="149.3" y="117.6">I</text>
<text x="149.3" y="115.1">I</text>
<text x="156.1" y="115.1">PROXIMITY_TOOL_OUT</text>
<text x="159" y="117.6">SHEAR_BUTTON</text>
<text x="140.9" y="120.1">D43</text>
<text x="140.9" y="122.7">D44</text>
<text x="140.9" y="125.2">D45</text>
<text x="149.3" y="120.1">I</text>
<text x="149.3" y="125.2">I</text>
<text x="149.3" y="122.7">I</text>
<text x="155.5" y="120.1">PROXIMITY_HEAD_LIMIT</text>
<text x="155.8" y="125.2">PROXIMITY_HEAD_CCW</text>
<text x="156.5" y="122.7">PROXIMITY_HEAD_CW</text>
<text x="140.9" y="127.8">D46</text>
<text x="140.9" y="130.3">D47</text>
<text x="149.3" y="130.3">I</text>
<text x="149.3" y="127.8">I</text>
<text x="159.7" y="127.8">AUTO_BUTTON</text>
<text x="163.2" y="130.3">ESTOP</text>
<text x="139.6" y="135.9">I</text>
<text x="140.9" y="132.8">D48</text>
<text x="141.7" y="135.9">=</text>
<text x="144.7" y="135.9">Interrupt</text>
<text x="149.3" y="132.8">I</text>
<text x="154.3" y="135.9">Input</text>
<text x="163.7" y="132.8">FUSE</text>
</g>
<g font-size="1.8" fill="#725600">
<text x="105.8" y="74.5">SHEAR_CUT</text>
<text x="105.8" y="77.1">SHEAR_HOME</text>
<text x="105.8" y="82.1">TOOL_IN</text>
<text x="105.8" y="79.6">TOOL_OUT</text>
<text x="105.8" y="84.7">FEED_FORWARD</text>
<text x="105.8" y="87.2">FEED_REVERSE</text>
<text x="105.8" y="89.8">HEAD_CW</text>
<text x="105.8" y="92.3">HEAD_CCW</text>
<text x="105.8" y="94.8">HEAD_OUT</text>
<text x="105.8" y="99.9">ENCODER_FEED_SET</text>
<text x="105.8" y="97.4">HEAD_IN</text>
<text x="105.8" y="107.5">ENCODER_BEND_RESET</text>
<text x="105.8" y="105">ENCODER_BEND_SET</text>
<text x="105.8" y="102.5">ENCODER_FEED_RESET</text>
<text x="105.8" y="112.6">PROXIMITY_HEAD_IN</text>
<text x="105.8" y="110.1">PROXIMITY_HEAD_OUT</text>
<text x="105.8" y="117.7">PROXIMITY_SHEAR_CUT</text>
<text x="105.8" y="115.2">PROXIMITY_SHEAR_HOME</text>
<text x="105.8" y="120.2">PROXIMITY_TOOL_IN</text>
<text x="105.8" y="125.3">SHEAR_BUTTON</text>
<text x="105.8" y="122.8">PROXIMITY_TOOL_OUT</text>
<text x="105.8" y="127.9">PROXIMITY_HEAD_LIM</text>
<text x="105.8" y="130.4">PROXIMITY_HEAD_CW</text>
<text x="105.8" y="132.9">PROXIMITY_HEAD_CCW</text>
<text x="105.8" y="135.5">AUTO_BUTTON</text>
<text x="105.8" y="138">ESTOP</text>
<text x="105.8" y="140.6">FUSE</text>
</g>
</svg>
